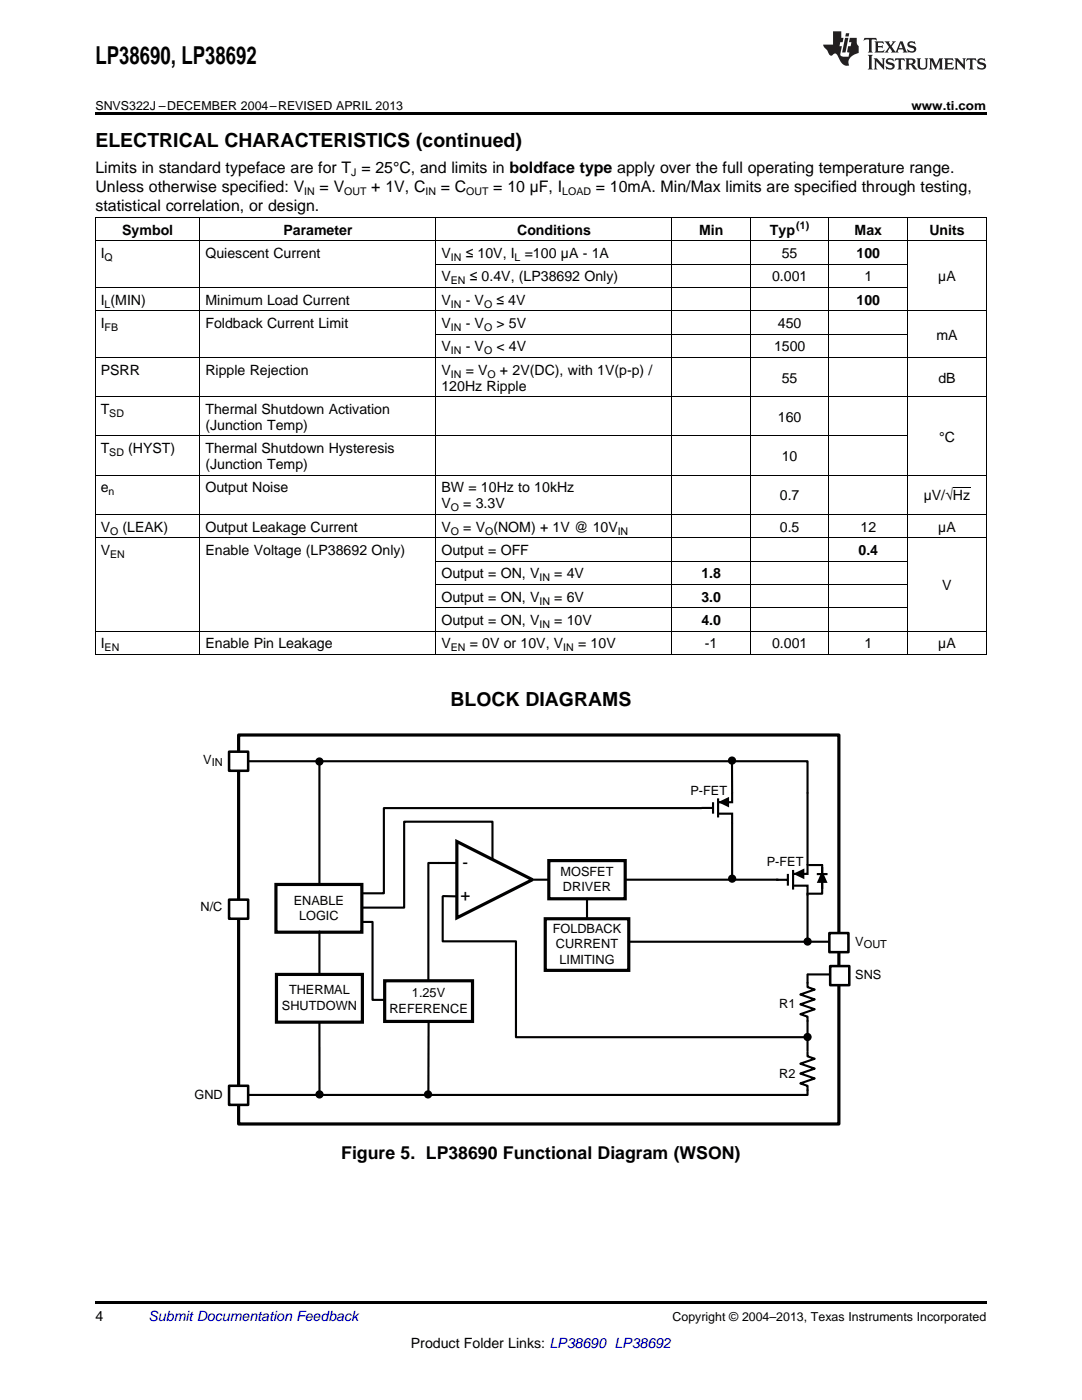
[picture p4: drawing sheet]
<svg xmlns="http://www.w3.org/2000/svg" width="216mm" height="279mm" viewBox="0 0 216 279" stroke-linecap="round" stroke-linejoin="round" font-family="sans-serif">
<path d="M19 259.7h177.8v.5h-177.8z" fill="#000"/>
<path d="M63.7 152.1v24.7M161.3 194.5h4.8" fill="none" stroke="#000" stroke-width=".42"/>
<path d="M47.6 146.7h119.8v77.6h-119.8z" fill="none" stroke="#000" stroke-width=".64"/>
<path d="M55.1 176.5h17.1v9.5h-17.1z" fill-rule="evenodd" fill="#fff"/>
<path d="M55.1 176.5h17.1v9.5h-17.1z" fill="none" stroke="#000" stroke-width=".64" stroke-linecap="butt"/>
<g fill="none" stroke="#000" stroke-width=".42">
<path d="M48.4 151.9h112.7v6.3M143.3 159.3v3.8M146.1 158.2v1.9h-2.7M87.4 172.2h4.1M88.3 178.8l3.1 .1M98.3 171.6v-7.6h-17.7v17.1h-8.4M105.1 175.6h4.4M140 161.3h-63.4v17h-4.3M140 161.2h2.3M142.3 160.1v2.3M143.5 162.4h2.6v1.9M143.8 160.1l1.5-.7v1.4z"/>
<path d="M63.7 185.9v11"/>
</g>
<path d="M143.8 160.1l1.5-.7v1.4z" fill="#000"/>
<path d="M91.2 167.9l15 7.7-15 7.6z" fill="#fff"/>
<path d="M91.2 167.9l15 7.7-15 7.6z" fill="none" stroke="#000" stroke-width=".64" stroke-linecap="butt"/>
<path d="M109.5 171.8h15.3v7.6h-15.3z" fill-rule="evenodd" fill="#fff"/>
<path d="M109.5 171.8h15.3v7.6h-15.3z" fill="none" stroke="#000" stroke-width=".64" stroke-linecap="butt"/>
<path d="M108.8 183.4h16.7v10.3h-16.7z" fill-rule="evenodd" fill="#fff"/>
<path d="M108.8 183.4h16.7v10.3h-16.7z" fill="none" stroke="#000" stroke-width=".64" stroke-linecap="butt"/>
<path d="M87.5 172.2h-2v23.5M88.3 178.9v9h14.7v19.1h58.1" fill="none" stroke="#000" stroke-width=".42"/>
<path d="M76.8 195.7h17.5v8.2h-17.5z" fill-rule="evenodd" fill="#fff"/>
<path d="M76.8 195.7h17.5v8.2h-17.5z" fill="none" stroke="#000" stroke-width=".64" stroke-linecap="butt"/>
<g fill="none" stroke="#000" stroke-width=".42">
<path d="M146.1 151.8v6.4M161.1 158.3v14.3M124.8 175.6h30.4M146.1 164.3v11.1M154.9 175.6h2.3M157.2 174.4v2.4M158.3 173.6v3.9M158.5 176.8h2.6v1.9M158.8 174.4l1.5-.7v1.4zM161.1 172.4v2h-2.7M161.1 178.3v9.5M72.2 184h2.1v15.5h2.5"/>
<path d="M125.5 187.9h41.2M49 218.5h112.1M63.7 204l.1 14.4M85.5 203.9v14.7"/>
<circle cx="146.1" cy="151.8" r=".61"/>
<circle cx="146.1" cy="175.4" r=".61"/>
<circle cx="161.1" cy="187.9" r=".61"/>
<circle cx="63.8" cy="218.4" r=".61"/>
</g>
<g fill="#000">
<path d="M158.8 174.4l1.5-.7v1.4z"/>
<circle cx="146.1" cy="151.8" r=".61"/>
<circle cx="146.1" cy="175.4" r=".61"/>
<circle cx="161.1" cy="187.9" r=".61"/>
<circle cx="63.8" cy="218.4" r=".61"/>
</g>
<path d="M55.2 194.5h17.1v9.5h-17.1z" fill-rule="evenodd" fill="#fff"/>
<path d="M55.2 194.5h17.1v9.5h-17.1z" fill="none" stroke="#000" stroke-width=".64" stroke-linecap="butt"/>
<path d="M117.1 179.4v3.6M161.4 172.6h2.7v5.8h-2.7M163 174.4h2.1M164.1 174.3l.7 1.7h-1.5zM164.1 173.1v4.3" fill="none" stroke="#000" stroke-width=".42"/>
<path d="M164.1 174.3l.7 1.7h-1.5z" fill="#000"/>
<path d="M165.5 186.2h3.8v3.8h-3.8z" fill-rule="evenodd" fill="#fff"/>
<path d="M165.5 186.2h3.8v3.8h-3.8z" fill="none" stroke="#000" stroke-width=".51"/>
<path d="M165.7 192.8h3.8v3.8h-3.8z" fill-rule="evenodd" fill="#fff"/>
<path d="M165.7 192.8h3.8v3.8h-3.8z" fill="none" stroke="#000" stroke-width=".51"/>
<path d="M45.7 216.7h3.8v3.8h-3.8z" fill-rule="evenodd" fill="#fff"/>
<path d="M45.7 216.7h3.8v3.8h-3.8z" fill="none" stroke="#000" stroke-width=".51"/>
<path d="M45.7 150h3.8v3.8h-3.8z" fill-rule="evenodd" fill="#fff"/>
<path d="M45.7 150h3.8v3.8h-3.8z" fill="none" stroke="#000" stroke-width=".51"/>
<path d="M45.7 179.5h3.8v3.9h-3.8z" fill-rule="evenodd" fill="#fff"/>
<path d="M45.7 179.5h3.8v3.9h-3.8z" fill="none" stroke="#000" stroke-width=".51"/>
<g fill="none" stroke="#000" stroke-width=".42">
<path d="M161.1 194.5v2.5l1.5 .5-2.9 1 2.9 1-2.9 .9 2.9 1-2.9 1 1.4 .5v6.8M161.1 209.9v.9l1.5 .5-2.9 1 2.9 1-2.9 .9 2.9 1-2.9 1 1.4 .5v1.8"/>
<circle cx="63.7" cy="152" r=".61"/>
<circle cx="85.4" cy="218.4" r=".61"/>
<circle cx="161.1" cy="207" r=".61"/>
</g>
<g fill="#000">
<circle cx="63.7" cy="152" r=".61"/>
<circle cx="85.4" cy="218.4" r=".61"/>
<circle cx="161.1" cy="207" r=".61"/>
</g>
<g fill="none" stroke="#000" stroke-width=".2">
<path d="M19 57.4h162.1M19 48.1h177.8M19 43.4h177.8M19.1 43.5v87.2M39.9 43.5v87.2M87 43.5v87.2M87 52.7h94.1M134 43.5v87.2M149.7 43.5v87.2M165.4 43.5v87.2M181.1 43.5v87.2M196.8 43.5v87.2"/>
<path d="M19 79.2h177.8M19 71.3h177.8M19 62h177.8M87 66.7h94.1M19 94.8h177.8M19 87h162.1M19 107.3h177.8M19 102.7h177.8M87 116.6h94.1M87 112h94.1M19 130.6h177.8M19 126h177.8"/>
<path d="M87 121.3h94.1"/>
</g>
<path d="M19 22.5h177.8v.5h-177.8z" fill="#000"/>
<g fill="#231f20">
<path d="M172.5 7.6l-.1 .5 .4-.2h.6v.1v2.1l-.2 .4h.9l-.2-.4v-2.1l.1-.1h.5l.5 .2-.2-.5zM174.5 8.3l.2 .3v1.5l-.2 .4h1.8l.2-.6a1.04 1.04 0 0 1-1.3 .2v-.7h.6l.3 .2v-.6l-.3 .2h-.6v-.6l.8-.1 .4 .3-.2-.5zM176.5 8.3l.9 1.1-.9 1.1h.8l-.2-.2 .4-.7 .5 .7-.2 .2h1.5l-.2-.2 .2-.4h.9l.1 .4-.2 .2h1l-.3-.3-.7-1.9h-.5l-.9 2-.8-1 .9-1h-.8l.1 .3-.4 .5-.3-.6 .1-.2zM179.7 8.6l.4 1h-.7zM181.3 8.4a.63 .63 0 0 0-.2 .7 .63 .63 0 0 0 .6 .4l.6 .2 .1 .2a.75 .75 0 0 1-.7 .4 .75 .75 0 0 1-.6-.5l.1 .7 .1-.1a1.11 1.11 0 0 0 1.5-.6 1.13 1.13 0 0 0-1.2-.8l-.1-.4a1.04 1.04 0 0 1 1.2 .2l-.2-.5-.2 .1-.4-.2zM173.2 10.9l.2 .4v2.2l-.2 .4h1l-.3-.4v-2.2l.3-.4zM174.3 11.6l.3 .4v1.5l-.3 .4h.8l-.2-.4v-1.3l1.5 1.7v-1.9l.2-.4h-.7l.2 .4v.9l-1.1-1.3zM177 11.8a.62 .62 0 0 0-.2 .7 .62 .62 0 0 0 .6 .4l.6 .1 .1 .3a.76 .76 0 0 1-.7 .3 .76 .76 0 0 1-.7-.4l.2 .7 .1-.1a1.11 1.11 0 0 0 1.5-.6 1.13 1.13 0 0 0-1.2-.8l-.1-.4a1.04 1.04 0 0 1 1.2 .2l-.2-.6-.2 .1-.5-.1zM178.7 11.6l-.2 .6a.61 .61 0 0 1 .8-.3v1.6l-.2 .4h.9l-.2-.4v-1.6a.63 .63 0 0 1 .7 .3l-.1-.6zM180.6 11.6l.3 .4v1.5l-.3 .4h1l-.2-.2-.1-.8 .6 .2a.76 .76 0 0 0 1.2 .7l-1-1a.58 .58 0 0 0 .6-.5 .58 .58 0 0 0-.5-.6zM181.4 11.9h.1a.45 .45 0 0 1 .5 .1 .45 .45 0 0 1 .1 .5l-.8 .2zM182.9 11.6l.2 .2a2.17 2.17 0 0 0 .3 1.9 .99 .99 0 0 0 1.6-.6v-1.1l.2-.4h-.7l.2 .2a1.92 1.92 0 0 1-.2 1.8 .6 .6 0 0 1-.9-.5v-1.1l.2-.4zM185.4 11.6l.2 .4v1.5l-.2 .4h.7l-.2-.4v-1.4l.8 1.8 .8-1.8v1.4l-.2 .4h.9l-.2-.4v-1.5l.2-.4h-.8l-.6 1.5-.6-1.5zM188.4 11.6l.2 .4v1.5l-.2 .4h1.8l.1-.6a1.04 1.04 0 0 1-1.2 .1v-.6h.5l.4 .2v-.6l-.4 .2h-.5v-.7h.8l.3 .3-.1-.6zM190.5 11.6l.2 .4v1.5l-.2 .4h.7l-.2-.4v-1.3l1.5 1.7v-1.9l.2-.4h-.7l.2 .4v.9l-1.1-1.3zM192.9 11.6l-.1 .6a.61 .61 0 0 1 .7-.3l.1 1.6-.3 .4h1l-.3-.4 .1-1.6a.63 .63 0 0 1 .7 .3l-.1-.6zM195.2 11.8a.62 .62 0 0 0-.2 .7 .62 .62 0 0 0 .6 .4l.6 .1 .1 .3a.76 .76 0 0 1-.7 .3 .76 .76 0 0 1-.6-.4l.1 .7 .1-.1a1.11 1.11 0 0 0 1.6-.6 1.13 1.13 0 0 0-1.3-.8l-.1-.4a1.04 1.04 0 0 1 1.2 .2l-.1-.6-.2 .1-.5-.1z"/>
<path d="M166.2 6.3v2.6h-1.9v.4l.8 .9a.91 .91 0 0 0 1 .8 .56 .56 0 0 1 .5-.3 .56 .56 0 0 1 .5 .3l.4 .8a1.53 1.53 0 0 0 1.9 1.2 1.54 1.54 0 0 1 1-2.1l.9-.3v-1.4a1.52 1.52 0 0 1-.4-1.6h-1.3l-.2 .8h.5l-.2 .8h-.5l-.1 1v.2l.4 .1-.2 .8a1.93 1.93 0 0 1-1.6-.3l.3-1.8h-.5l.2-.8h.4l.2-.8h-.4v-1.3zM168.6 7.6l-.6 2.9h.7l.6-2.9zM168.8 6.6l-.1 .7h.6l.2-.7z"/>
</g>
<path d="M190.1 97.4h3.5" fill="none" stroke="#000" stroke-width=".2"/>
<text font-size="4.9" x="19" y="12.8">LP38690, LP38692</text>
<g font-size="3.9">
<text x="19" y="29.3">ELECTRICAL CHARACTERISTICS (continued)</text>
<text x="89.9" y="140.9">BLOCK DIAGRAMS</text>
</g>
<text font-size="3.5" x="68.1" y="231.2">Figure 5. LP38690 Functional Diagram (WSON)</text>
<g font-size="3.4">
<text x="92.3" y="173.2">-</text>
<text x="91.9" y="179.9">+</text>
</g>
<g font-size="3.2">
<text x="19" y="34.4">Limits in standard typeface are for T = 25°C, and limits in boldface type apply over the full operating temperature range.</text>
<text x="19" y="38.3">Unless otherwise specified: V</text>
<text x="63.8" y="38.3">= V</text>
<text x="74.1" y="38.3">+ 1V, C</text>
<text x="88" y="38.3">= C</text>
<text x="98.4" y="38.3">= 10 µF, I</text>
<text x="118.9" y="38.3">= 10mA. Min/Max limits are specified through testing,</text>
<text x="19" y="42.2">statistical correlation, or design.</text>
</g>
<g font-size="2.8">
<text x="24.4" y="46.8">Symbol</text>
<text x="56.6" y="46.8">Parameter</text>
<text x="103.2" y="46.8">Conditions</text>
<text x="139.5" y="46.8">Min</text>
<text x="153.6" y="46.8">Typ</text>
<text x="170.5" y="46.8">Max</text>
<text x="185.5" y="46.8">Units</text>
<text x="20.1" y="51.5">I</text>
<text x="41" y="51.5">Quiescent Current</text>
<text x="88.1" y="51.5">V</text>
<text x="92.9" y="51.5">≤ 10V, I</text>
<text x="104.7" y="51.5">=100 µA - 1A</text>
<text x="156" y="51.5">55</text>
<text x="170.9" y="51.5">100</text>
<text x="88.1" y="56.2">V</text>
<text x="93.7" y="56.2">≤ 0.4V, (LP38692 Only)</text>
<text x="154.1" y="56.2">0.001</text>
<text x="172.5" y="56.2">1</text>
<text x="187.2" y="56.2">µA</text>
<text x="20.1" y="60.8">I (MIN)</text>
<text x="20.1" y="65.5">I</text>
<text x="41" y="60.8">Minimum Load Current</text>
<text x="41" y="65.5">Foldback Current Limit</text>
<text x="88.1" y="60.8">V</text>
<text x="88.1" y="65.5">V</text>
<text x="92.9" y="60.8">- V</text>
<text x="92.9" y="65.5">- V</text>
<text x="99.1" y="60.8">≤ 4V</text>
<text x="99.1" y="65.5">&gt; 5V</text>
<text x="155.2" y="65.5">450</text>
<text x="170.9" y="60.8">100</text>
<text x="88.1" y="70.1">V</text>
<text x="92.9" y="70.1">- V</text>
<text x="99.1" y="70.1">&lt; 4V</text>
<text x="154.4" y="70.1">1500</text>
<text x="186.9" y="67.8">mA</text>
<text x="20.1" y="74.8">PSRR</text>
<text x="41" y="74.8">Ripple Rejection</text>
<text x="88.1" y="74.8">V</text>
<text x="88.1" y="78">120Hz Ripple</text>
<text x="92.9" y="74.8">= V</text>
<text x="99.8" y="74.8">+ 2V(DC), with 1V(p-p) /</text>
<text x="156" y="76.4">55</text>
<text x="187.3" y="76.4">dB</text>
<text x="20.1" y="82.6">T</text>
<text x="41" y="82.6">Thermal Shutdown Activation</text>
<text x="41" y="85.8">(Junction Temp)</text>
<text x="155.2" y="84.2">160</text>
<text x="187.4" y="88.1">°C</text>
<text x="20.1" y="90.5">T</text>
<text x="25.6" y="90.5">(HYST)</text>
<text x="41" y="90.5">Thermal Shutdown Hysteresis</text>
<text x="41" y="93.6">(Junction Temp)</text>
<text x="156" y="92">10</text>
<text x="20.1" y="98.3">e</text>
<text x="41" y="98.3">Output Noise</text>
<text x="88.1" y="98.3">BW = 10Hz to 10kHz</text>
<text x="88.1" y="101.5">V</text>
<text x="92.4" y="101.5">= 3.3V</text>
<text x="155.6" y="99.9">0.7</text>
<text x="184.3" y="99.9">µV/√Hz</text>
<text x="20.1" y="106.1">V</text>
<text x="24.4" y="106.1">(LEAK)</text>
<text x="41" y="106.1">Output Leakage Current</text>
<text x="88.1" y="106.1">V</text>
<text x="92.4" y="106.1">= V (NOM) + 1V @ 10V</text>
<text x="155.6" y="106.1">0.5</text>
<text x="171.7" y="106.1">12</text>
<text x="187.2" y="106.1">µA</text>
<text x="20.1" y="110.8">V</text>
<text x="41" y="110.8">Enable Voltage (LP38692 Only)</text>
<text x="88.1" y="110.8">Output = OFF</text>
<text x="171.3" y="110.8">0.4</text>
<text x="88.1" y="115.4">Output = ON, V</text>
<text x="110.6" y="115.4">= 4V</text>
<text x="139.9" y="115.4">1.8</text>
<text x="188" y="117.8">V</text>
<text x="88.1" y="120.1">Output = ON, V</text>
<text x="88.1" y="124.7">Output = ON, V</text>
<text x="110.6" y="120.1">= 6V</text>
<text x="110.6" y="124.7">= 10V</text>
<text x="139.9" y="120.1">3.0</text>
<text x="139.9" y="124.7">4.0</text>
<text x="20.1" y="129.4">I</text>
<text x="41" y="129.4">Enable Pin Leakage</text>
<text x="88.1" y="129.4">V</text>
<text x="93.7" y="129.4">= 0V or 10V, V</text>
<text x="115.4" y="129.4">= 10V</text>
<text x="140.7" y="129.4">-1</text>
<text x="154.1" y="129.4">0.001</text>
<text x="172.5" y="129.4">1</text>
<text x="187.2" y="129.4">µA</text>
<text x="19" y="263.6">4</text>
<text x="82" y="269">Product Folder Links: LP38690 LP38692</text>
</g>
<text font-size="2.8" fill="#0000c8" x="29.6" y="263.6">Submit Documentation Feedback</text>
<g font-size="2.5">
<text x="19" y="21.9">SNVS322J –DECEMBER 2004–REVISED APRIL 2013</text>
<text x="181.9" y="21.9">www.ti.com</text>
<text x="40.6" y="152.5">V</text>
<text x="137.8" y="158.7">P-FET</text>
<text x="153" y="172.8">P-FET</text>
<text x="111.8" y="174.8">MOSFET</text>
<text x="112.3" y="177.8">DRIVER</text>
<text x="40" y="181.9">N/C</text>
<text x="58.6" y="180.5">ENABLE</text>
<text x="59.7" y="183.6">LOGIC</text>
<text x="110.3" y="186.2">FOLDBACK</text>
<text x="110.9" y="189.3">CURRENT</text>
<text x="170.7" y="188.8">V</text>
<text x="111.6" y="192.3">LIMITING</text>
<text x="170.7" y="195.3">SNS</text>
<text x="56.3" y="201.5">SHUTDOWN</text>
<text x="57.7" y="198.5">THERMAL</text>
<text x="77.7" y="202.1">REFERENCE</text>
<text x="82.2" y="199">1.25V</text>
<text x="155.5" y="201.1">R1</text>
<text x="155.5" y="215.1">R2</text>
<text x="38.8" y="219.4">GND</text>
<text x="134.2" y="263.6">Copyright © 2004–2013, Texas Instruments Incorporated</text>
</g>
<g font-size="2.2">
<text x="42.2" y="152.9">IN</text>
<text x="172.4" y="189.2">OUT</text>
</g>
<g font-size="2.1">
<text x="70.1" y="35.1">J</text>
<text x="60.7" y="38.9">IN</text>
<text x="68.7" y="38.9">OUT</text>
<text x="84.9" y="38.9">IN</text>
<text x="93" y="38.9">OUT</text>
<text x="112.2" y="38.9">LOAD</text>
<text x="158.9" y="45.7">(1)</text>
<text x="20.9" y="52.1">Q</text>
<text x="90" y="52.1">IN</text>
<text x="102.7" y="52.1">L</text>
<text x="90" y="56.7">EN</text>
<text x="20.9" y="61.4">L</text>
<text x="90" y="61.4">IN</text>
<text x="96.6" y="61.4">O</text>
<text x="20.9" y="66">FB</text>
<text x="90" y="66">IN</text>
<text x="90" y="70.7">IN</text>
<text x="96.6" y="66">O</text>
<text x="96.6" y="70.7">O</text>
<text x="90" y="75.4">IN</text>
<text x="97.3" y="75.4">O</text>
<text x="21.8" y="83.2">SD</text>
<text x="21.8" y="91">SD</text>
<text x="21.7" y="98.8">n</text>
<text x="22" y="106.7">O</text>
<text x="90" y="102">O</text>
<text x="90" y="106.7">O</text>
<text x="96.8" y="106.7">O</text>
<text x="123.3" y="106.7">IN</text>
<text x="22" y="111.3">EN</text>
<text x="107.6" y="116">IN</text>
<text x="107.6" y="120.7">IN</text>
<text x="107.6" y="125.3">IN</text>
<text x="20.9" y="130">EN</text>
<text x="90" y="130">EN</text>
<text x="112.4" y="130">IN</text>
</g>
</svg>
